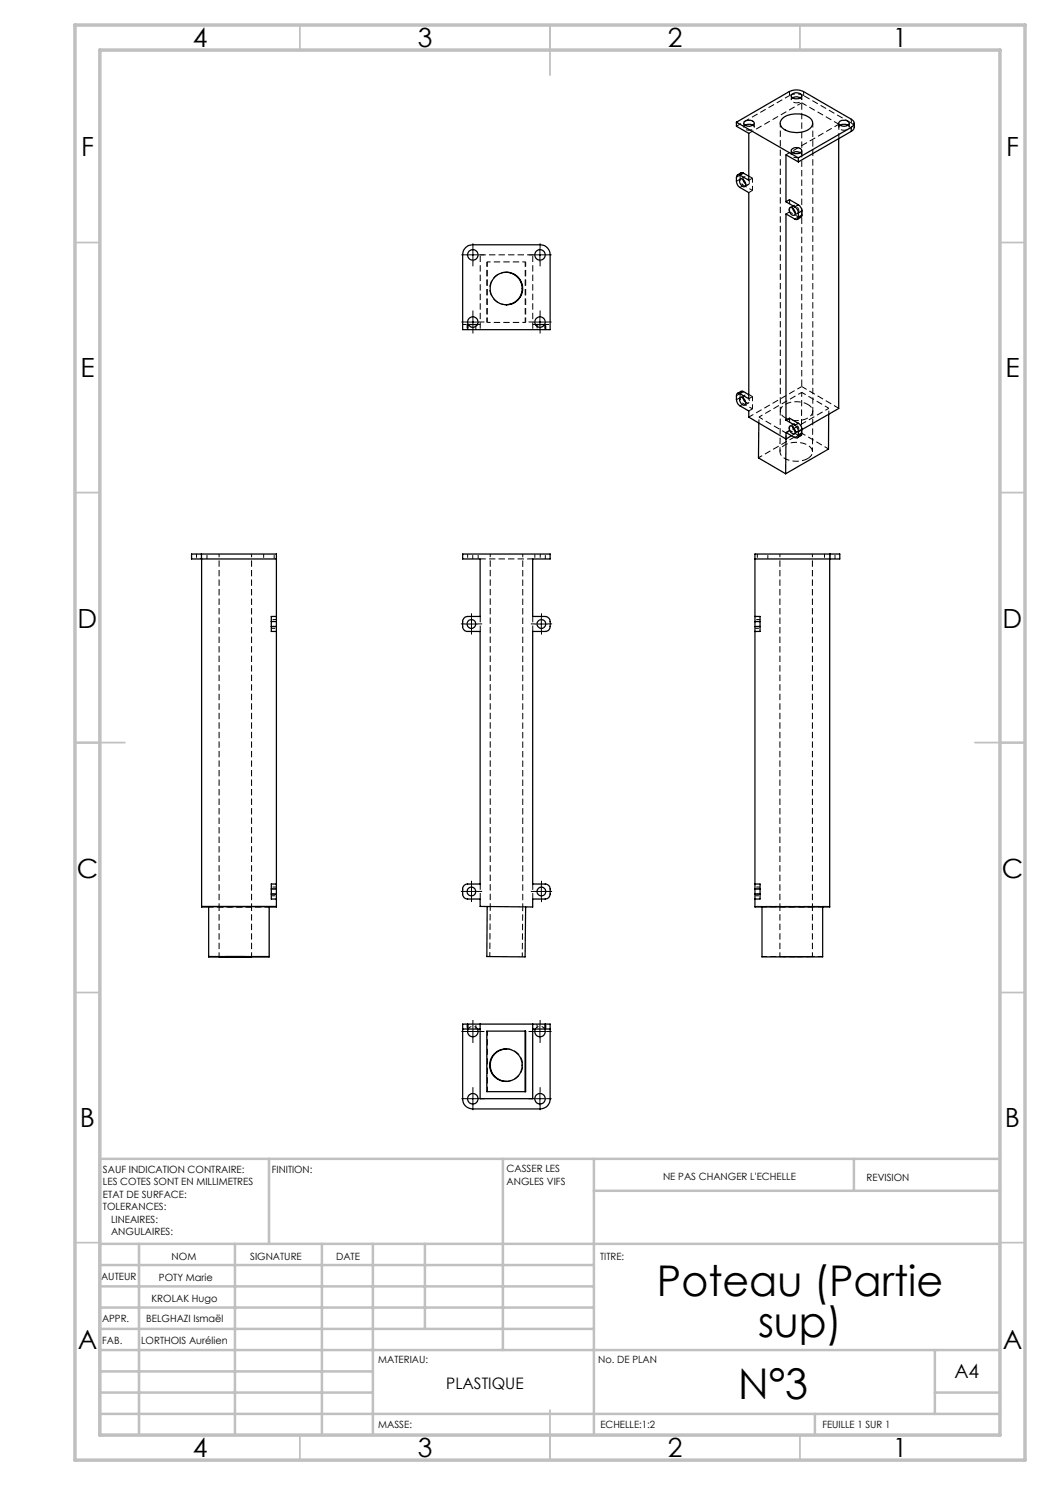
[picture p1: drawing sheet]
<svg xmlns="http://www.w3.org/2000/svg" width="210mm" height="297mm" viewBox="0 0 210 297" stroke-linecap="round" stroke-linejoin="round" font-family="sans-serif">
<path d="M157.9 19.1a3.1 3.1 0 0 1 2.8 0M106.5 51h-10.5M167.8 81.7l-7.5-4.4M106.5 111.8h-10.5M96 123.3v3M106.5 126.3v-3M96 176.8v3M106.5 179.8v-3" fill="none" stroke="#000" stroke-width=".2" stroke-dasharray="1.3 .6" stroke-dashoffset=".1" stroke-linecap="butt"/>
<g fill="none" stroke="#000" stroke-width=".2" stroke-dasharray="1.3 .6" stroke-dashoffset=".5" stroke-linecap="butt">
<path d="M149.9 36.5l-.2 .4-.5-.1M170.3 24.6l.4 .4 .2 .4M159.8 42.2l-.2 .4-.5-.1M92.5 64.9h1M93.4 64.9v1M93.5 64.9v1M93.5 65.9v-1M95.2 65.9v-1M107.4 64.9v1M109 65.9v-1M109 64.9h1M109 64.9v1"/>
<path d="M109.2 65.9v-1M149.2 80.5l.5 .1 .2-.4M151.7 91.5l8.6-4.9M151.8 83.4l8.5-4.9M159.1 86.2l.5 .1 .2-.4M165.8 81.7l-8.6 4.9M39.3 110.8v1M40.3 111.8v-1M41.4 111.8v-1M52.7 110.8v1M54.8 111.8v-1M93.5 110.8v1"/>
<path d="M94.5 111.8v-1M95.6 111.8v-1M107 110.8v1M108 110.8v1M109.1 111.8v-1M151.5 110.8v1M153.6 111.8v-1M164.9 110.8v1M166 110.8v1M167 111.8v-1M54.3 124.3h1M54.3 125.7h1"/>
<path d="M55.3 125.3h-1M55.3 123.9h-1M151 124.3h1M151 125.7h1M152 125.3h-1M152 123.9h-1M54.3 177.8h1M54.3 178.8h1M54.3 179.2h1M55.3 177.4h-1M151 179.2h1M152 178.8h-1"/>
<path d="M152 177.8h-1M152 177.4h-1M93.4 204.8v1M93.5 205.8v-1M93.5 204.8v1M95.2 205.8v-1M95.5 205.8a1.05 1.05 0 0 0-1.8 0M107.4 204.8v1M108.9 205.8a1.05 1.05 0 0 0-1.8 0M109 205.8v-1M109 204.8v1M109.2 205.8v-1"/>
</g>
<g fill="none" stroke="#000" stroke-width=".2" stroke-dasharray="1.3 .6" stroke-dashoffset=".6" stroke-linecap="butt">
<path d="M150.5 38.1l-1.8-1M97.5 52.4h7.6M157.9 42.4l1.8 1M105.1 64.5h-7.6M150.5 81.8l-1.8-1M151.8 84.6v-1.2M157.2 87.8v-1.2M159.7 87.1l-1.8-1M165.8 82.8v-1.1M43.8 110.8v70.5M98 110.8v70.5M156 110.8v70.5"/>
<path d="M50.3 181.3v-70.5M104.5 181.4v-70.6M162.5 181.3v-70.5"/>
</g>
<g fill="none" stroke="#000" stroke-width=".2" stroke-dasharray="1.3 .6" stroke-dashoffset=".4" stroke-linecap="butt">
<path d="M157.9 18.3v.8M158.3 19.1v.9M160.4 20v-.9M160.7 19.1v-.8M147.3 35.4l.7-.4M148 37.5l.7-.4M148 35.8l-.7 .4M148 35.8v-.8M148.6 35.9a.47 .47 0 0 1 .4-.6 .47 .47 0 0 1 .6 .4l.3 .8M148.8 24.6v.8M148.8 35.4l-.7 .4M149 37.3l.7-.4"/>
<path d="M150.5 35.6l-.7-.4M150.5 35.6l-.7 .4M150.5 35.6v2.5M150.5 38.1l-.7 .4M150.9 25.4v-.8M156.1 24.6v57.6M158.3 30.1v.8M160.4 30.9v-.8M167.8 24.6v.8M169.9 25.4v-.8M170.3 23.8v.8M157.9 42.4l-.7 .4"/>
<path d="M157.9 42.4v-2.5M158.5 41.6a.47 .47 0 0 1 .4-.6 .47 .47 0 0 1 .6 .4l.3 .8M158.7 41.1l-.7 .4M158.9 43l.7-.4M159.7 43.4l-.7 .4M148 78.7l-.7 .4M148 79.5l-.7 .4M148 78.7v.8M148.8 79.1l-.7 .4M150.5 79.3l-.7-.4M150.5 79.3l-.7 .4M150.5 79.3v2.5"/>
<path d="M148.7 80.8l-.7 .4M149 81l.7-.4M149.9 80.2a.9 .9 0 0 0-1.2-1l-.1 .4M150.5 81.8l-.7 .4M156.1 82.2l-.1 8.1M157.9 86.1l-.7 .4M157.9 86.1v-2.5M158.3 87.1l2.1-1.2M158.7 84.8l-.7 .4M158.9 86.7l.7-.4M159 87.5l.7-.4M159.8 85.9a.9 .9 0 0 0-1.2-1l-.1 .4"/>
<path d="M160.3 86.6v-8.1M162.5 90.4l.1-8.1M162.6 82.3v-57.7M43.8 181.3v10M50.3 191.3v-10M98 181.3v10M104.5 191.4v-10M156 181.3v10M162.5 191.3v-10"/>
</g>
<g fill="none" stroke="#000" stroke-width=".25">
<path d="M158.3 18.9a1.34 1.34 0 0 1 2 .2 1.19 1.19 0 0 1-2 .1zM158.5 19.6a1.52 1.52 0 0 1 1.6 0M147.3 24.4l10.6-6.1a3.3 3.3 0 0 1 2.8 0l9.6 5.5a.86 .86 0 0 1 .5 .9 .86 .86 0 0 1-.5 .8M147.3 24.4v.9l2.5 1.4v9.4l-1.8-1.1M147.3 24.4l12.4 7.2M148 35a.44 .44 0 0 0-.5 0 .44 .44 0 0 0-.2 .5v.8a1.6 1.6 0 0 0 .7 1.2l1.8 1v41.3l-1.8-1.1M148.1 35.8a1.02 1.02 0 0 1 .9 1.5 1.01 1.01 0 0 1-.9-1.5zM148.6 35.9l.6 .9M148.7 34.6l-.4-.1-.8 .5M148.7 34.6l-.7 .4M148.7 34.6l1.1 .6M148.8 24.4a1.34 1.34 0 0 1 2 .2 1.22 1.22 0 0 1-2.1 .1z"/>
<path d="M149 25l.6-.1 .9 .1M150.5 25h.1M156.3 23.9a4.5 4.5 0 0 1 6.1 .2 1.62 1.62 0 0 1-1.4 2.1 4.7 4.7 0 0 1-4.7-.8l-.3-.8zM158.3 29.9a1.34 1.34 0 0 1 2 .2 1.19 1.19 0 0 1-2 .1zM158.5 30.5a1.52 1.52 0 0 1 1.6 0M159.7 31.6v.8M159.7 32.4l-2.5-1.4v9.4M167.7 27.7v54l-7.3 4.2M168 24.3a1.18 1.18 0 0 1 1.8 .5 1.29 1.29 0 0 1-2.1-.1zM168 25a1.79 1.79 0 0 1 1.6 0M170.3 25.5l-10.6 6.1M170.3 25.5v.8"/>
<path d="M170.3 26.3l-10.6 6.1M170.9 24.7l-.1 1-.5 .6M93.2 49.4l.6-.3 .7-.1h13.5a1.97 1.97 0 0 1 2 1.9v15h-17.5v-15l.3-1zM101.2 54.5a3.2 3.2 0 0 1 3.2 3.2 3.2 3.2 0 0 1-3.2 3.3M157.2 40.4l1.8 1M157.2 40.4l.7-.5 1.8 1.1M157.9 41.6a.82 .82 0 0 1 1.1 .8 .48 .48 0 0 1-.3 .7 .48 .48 0 0 1-.6-.4l-.3-.8zM158.5 41.6l.5 .9M159 41.4a1.62 1.62 0 0 1 .7 1.2M159.7 43.4a.42 .42 0 0 1-.2 .5 .42 .42 0 0 1-.5-.1l-1.8-1v41.2M159.7 41a1.6 1.6 0 0 1 .7 1.2M159.7 42.6v.8"/>
<path d="M159.7 41l-.7 .4M160.4 43l-.1 .4-.8 .5M160.4 42.2l-.7 .4M160.4 42.2v.8M160.4 43l-.7 .4M93.6 64.9h1.9M107.1 64.9h1.8M148 79.6a.92 .92 0 0 1 .9 .2 .92 .92 0 0 1 .2 1 .56 .56 0 0 1-.6 .2 .56 .56 0 0 1-.4-.5l-.2-.4zM148 78.7a.42 .42 0 0 0-.5 0 .42 .42 0 0 0-.2 .4v.8a1.6 1.6 0 0 0 .7 1.3l1.8 1v1.2l7.4 4.4M148.6 79.6l.2 .5 .4 .4M148.7 78.3l-.4-.1-.8 .5M148.7 78.3l-.7 .4"/>
<path d="M148.7 78.3l1.1 .6M151.8 84.6l-.1 7 5.4 3.2M157.2 84l1.8 1.1M157.2 84l.7-.4 1.8 1.1M157.2 87.8l-.1 7M157.9 85.3a.92 .92 0 0 1 .9 .2 .92 .92 0 0 1 .2 1 .56 .56 0 0 1-.6 .2 .56 .56 0 0 1-.4-.5l-.2-.6zM158.3 87.1l-1.1 .7M158.5 85.3l.5 .9M159 85.1a1.6 1.6 0 0 1 .7 1.2M159.7 87.1a.44 .44 0 0 1-.2 .5 .44 .44 0 0 1-.5-.1l-1.8-1v1.3M159.7 84.7a1.47 1.47 0 0 1 .7 1.2M159.7 86.3v.8"/>
<path d="M159.7 84.7l-.7 .4M160.4 86.7l-.1 .4-.8 .5M160.4 85.9v.8M160.4 85.9l-.7 .4M160.4 86.7l-.7 .4M165.7 82.9v6.9l-8.6 5M40.3 110.8h-2v1h17M40.3 110.8h15v12.5M40.3 110.8v70.6h1.4M92.5 110.8h17.5v1h-3.5v11.5h2.5a1.02 1.02 0 0 1 1 1v1a.96 .96 0 0 1-1 1h-2.5v50.5h2.5a.96 .96 0 0 1 1 1v1a.96 .96 0 0 1-1 1h-2.5v1.6l-10.5-.1v-1.5h-2.5a.96 .96 0 0 1-1-1v-1a.96 .96 0 0 1 1-1h2.5v-50.5h-2.5a.96 .96 0 0 1-1-1v-1a1.02 1.02 0 0 1 1-1h2.5v-11.5h-3.5zM151 111.8h15M165.9 111.8v69.6h-14.9v-1.6"/>
<path d="M166 110.8h2v1h-2M166 110.8h-15v12.5M166 110.8v1M54.3 125.3v1h1M54.3 124.3h1M54.3 125.3h1M54.3 124.3v1M55.3 125.3v1M55.3 123.3v1M55.3 123.3h-1v1M55.3 124.3v1M55.3 126.3v50.5"/>
<path d="M151 123.3v1M151 123.3h1v1M151 125.3v1M151 124.3h1M151 125.3h1M151 124.3v1M151 126.3v50.5M152 125.3v1h-1M152 124.3v1M54.3 178.8v1h1M54.3 177.8v1M54.3 178.8h1"/>
<path d="M54.3 177.8h1M55.3 176.8h-1v1M55.3 176.8v1M55.3 178.8v1M55.3 177.8v1M55.3 179.8v1.6h-1.5M151 178.8v1M151 176.8v1M151 176.8h1v1M151 178.8h1M151 177.8h1M151 177.8v1"/>
<path d="M152 178.8v1h-1M152 177.8v1M40.3 181.3h15M41.7 181.3v10.1h12.1v-10.1M41.7 191.3h12.1M43.8 191.3h6.5zM97.4 181.3v10l7.6 .1 .1-10M152.4 181.4v10h12.1v-10M92.5 205.8h1M93.5 204.8h-1v15a1.97 1.97 0 0 0 2 2h13.5a1.97 1.97 0 0 0 2-2v-15h-1M93.5 204.8h15.5M93.5 204.8v1"/>
<path d="M93.5 205.8h2.5M93.6 205.8a1.06 1.06 0 0 0 1 1.6 1.06 1.06 0 0 0 .9-1.6M96 204.8v14.9h10.5v-14.9M97.4 206.2h7.7v12.1h-7.7zM101.3 209.8a3.2 3.2 0 0 0-3.3 3.2 3.2 3.2 0 0 0 3.3 3.3M105 206.2v12.1M106.5 205.8h2.5M107.1 205.8a1.06 1.06 0 0 0 .9 1.6 1.06 1.06 0 0 0 .9-1.6M109 205.8h1M109 204.8v1"/>
<circle cx="94.6" cy="51" r="1.04"/>
<circle cx="101.3" cy="57.7" r="3.3"/>
<circle cx="108" cy="51" r="1.04"/>
<circle cx="94.6" cy="64.4" r="1.05"/>
<circle cx="108" cy="64.4" r="1.05"/>
<circle cx="94.3" cy="124.8" r=".87"/>
<circle cx="108.3" cy="124.8" r=".87"/>
<circle cx="94.3" cy="178.3" r=".87"/>
<circle cx="108.3" cy="178.3" r=".87"/>
<circle cx="94.5" cy="219.8" r="1.05"/>
<circle cx="101.2" cy="213" r="3.2"/>
<circle cx="108" cy="219.8" r="1.05"/>
</g>
<g fill="none" stroke="#000" stroke-width=".2" stroke-dasharray="1.3 .6" stroke-dashoffset=".3" stroke-linecap="butt">
<path d="M157.2 30.9l10.6-6.1M160.3 20.6l-10.5 6.1M105 52.4v12.1M105.1 52.4v12.1M97.4 64.5v-12.1M97.5 64.5v-12.1M101.3 60.9a3.3 3.3 0 0 1-3.3-3.2 3.3 3.3 0 0 1 3.3-3.3M160.3 78.5l5.5 3.2M149.8 83.4l10.5-6.1M157 83.6a1.42 1.42 0 0 1-.9-1.4 1.42 1.42 0 0 1 .9-1.3 5 5 0 0 1 4.6 0M157.2 86.6l-5.4-3.2M160.3 86.6l5.4 3.2"/>
<path d="M161.6 80.9a1.42 1.42 0 0 1 1 1.3 1.42 1.42 0 0 1-1 1.4 5 5 0 0 1-4.6 0M41.8 181.4h12.1M53.9 181.4h-12.1M152.4 191.3h12.1M152.4 181.3h12.1M164.5 181.4h-12.1M97.5 206.2v12.1M101.3 216.3a3.3 3.3 0 0 0 3.2-3.3 3.3 3.3 0 0 0-3.2-3.2"/>
</g>
<path d="M157.9 19.1l-10.6 6.1M167.8 24.8v2.9M167.8 24.8l-7.5-4.2M43.8 181.3h6.5M50.3 181.3h-6.5M156 181.3h6.5M162.5 181.3h-6.5" fill="none" stroke="#000" stroke-width=".2" stroke-dasharray="1.3 .6" stroke-dashoffset=".2" stroke-linecap="butt"/>
<g fill="none" stroke="#000" stroke-width=".2" stroke-dasharray="1.3 .6" stroke-linecap="butt">
<path d="M148 35l.2-.4M97.4 52.4h.1M101.3 54.4h-.1M160.2 43.4h-.5M93.7 64.9h-.2M96 64.9h-.5M97.4 64.5h.1M101.2 60.9h.1M106.5 64.9h.6M108.9 64.9h.1M148 78.7l.2-.4M160.2 87.1h-.5"/>
<path d="M161.5 91.7a4.6 4.6 0 0 1-5.3-.7 1.57 1.57 0 0 1 1.3-2.2 4.3 4.3 0 0 1 4.9 1 1.41 1.41 0 0 1-.9 1.9M152.4 181.4v-.1M164.5 181.3v.1M101.2 216.3h.1M101.3 209.8h-.1"/>
</g>
<path d="M160.3 20.6v56.7M170.3 24.6l-9.6-5.5M159.2 191.4l-3.2-.1h6.5l-3.3 .1" fill="none" stroke="#000" stroke-width=".2" stroke-dasharray="1.3 .6" stroke-dashoffset="-.1" stroke-linecap="butt"/>
<path d="M96 51v14.9M106.5 65.9v-14.9M151 181.3h15" fill="none" stroke="#000" stroke-width=".2" stroke-dasharray="1.3 .6" stroke-dashoffset="-.2" stroke-linecap="butt"/>
<path d="M160.1 19.6a.52 .52 0 0 1 .2 .6 .52 .52 0 0 1-.6 .3 1.05 1.05 0 0 1-1.4-.7l.2-.2M148.7 37.1a1.56 1.56 0 0 1-.7-1.3M150.6 25a.52 .52 0 0 1 .2 .7 .52 .52 0 0 1-.6 .3 1.05 1.05 0 0 1-1.4-.7l.2-.3M160.1 30.5a.52 .52 0 0 1 .2 .6 .52 .52 0 0 1-.6 .4 1.05 1.05 0 0 1-1.4-.7l.2-.3M169.6 25a.52 .52 0 0 1 .2 .7 .52 .52 0 0 1-.6 .3 1.05 1.05 0 0 1-1.4-.7l.2-.3M148 79.5a1.56 1.56 0 0 0 .7 1.3" fill="none" stroke="#000" stroke-width=".2" stroke-dasharray="1.3 .6" stroke-dashoffset=".7" stroke-linecap="butt"/>
<g fill="none" stroke="#000" stroke-width=".2" stroke-dasharray="30.5 1.3 1.3 1.3" stroke-linecap="butt">
<path d="M93.3 51h-1M94.6 49.7v-1M94.6 52.2v1.1M95.8 51h1.1M106.8 51h-1.1M108 49.7v-1M108 52.2v1.1M109.3 51h1M93.3 64.4h-1M94.6 63.2v-1.1M94.6 65.7v1M95.8 64.4h1.1"/>
<path d="M106.8 64.4h-1.1M108 63.2v-1.1M108 65.7v1M109.3 64.4h1M93 124.8h-.8M94.3 123.5v-.8M94.3 126v.9M95.5 124.8h.9M107 124.8h-.8M108.3 123.5v-.8M108.3 126v.9M109.5 124.8h.9"/>
<path d="M93 178.3h-.8M94.3 177v-.8M94.3 179.5v.9M95.5 178.3h.9M107 178.3h-.8M108.3 177v-.8M108.3 179.5v.9M109.5 178.3h.9M93.3 219.7h-1M93.3 206.3h-1M94.6 218.5v-1.1M94.6 205v-1"/>
<path d="M94.6 207.5v1.1M95.8 219.7h1.1M95.8 206.3h1.1M106.8 219.7h-1.1M106.8 206.3h-1.1M108 218.5v-1.1M108 205v-1M108 207.5v1.1M109.3 219.7h1M109.3 206.3h1M94.6 221v1M108 221v1"/>
</g>
<g fill="none" stroke="#000" stroke-width=".2">
<path d="M93.3 51h2.5M94.6 49.7v2.5M106.8 51h2.5M108 49.7v2.5M93.3 64.4h2.5M94.6 63.2v2.5M106.8 64.4h2.5M108 63.2v2.5M93 124.8h2.5M94.3 123.5v2.5M107 124.8h2.5M108.3 123.5v2.5"/>
<path d="M93 178.3h2.5M94.3 177.1v2.5M107 178.3h2.5M108.3 177.1v2.5M93.3 219.7h2.5M93.3 206.3h2.5M94.6 205.1v2.5M94.6 218.5v2.5M106.8 219.7h2.5M106.8 206.3h2.5M108 205.1v2.5M108 218.5v2.5"/>
</g>
<g fill="none" stroke="#c0c0c0" stroke-width=".35">
<path d="M60 5v5M110 5v10M160 5v5M15 48.5h5M200 48.5h5M15 98.5h5M200 98.5h5M15 148.5h10M195 148.5h10M15 198.5h5M200 198.5h5M15 248.5h5"/>
<path d="M200 248.5h5M60 287v5M110 282v10M160 287v5"/>
</g>
<g fill="none" stroke="#c0c0c0" stroke-width=".5">
<path d="M53.8 231.8v17M100.6 231.8v38.2M118.8 231.8v55.2M118.8 238.2h81.2M170.8 231.8v6.4M200 231.8h-180v55.2M20 248.8h180M20 257.3h98.8M20 253h98.8M27.8 248.8v38.2M47 248.8v38.2M64.4 248.8v38.2"/>
<path d="M74.6 248.8v38.2M85 248.8v17M20 265.8h98.8M20 261.5h98.8M20 278.5h54.6M20 274.3h54.6M20 270h180M187 278.5h13M187 270v12.8M20 282.8h180M163 282.8v4.2"/>
</g>
<path d="M15 5h190v287h-190zM20 10h180v277h-180z" fill="none" stroke="#c0c0c0" stroke-width=".7"/>
<g font-size="8.5">
<text x="131.4" y="259.3">Poteau (Partie</text>
<text x="151.6" y="267.4">sup)</text>
<text x="147.6" y="279.7">N°3</text>
</g>
<g font-size="5.3">
<text x="38.5" y="9.5">4</text>
<text x="83.5" y="9.5">3</text>
<text x="133.5" y="9.5">2</text>
<text x="178.5" y="9.5">1</text>
<text x="16.2" y="31.3">F</text>
<text x="201.2" y="31.3">F</text>
<text x="16.1" y="75.5">E</text>
<text x="201.1" y="75.5">E</text>
<text x="15.5" y="125.5">D</text>
<text x="200.5" y="125.5">D</text>
<text x="15.4" y="175.5">C</text>
<text x="200.4" y="175.5">C</text>
<text x="16" y="225.5">B</text>
<text x="201" y="225.5">B</text>
<text x="15.5" y="269.8">A</text>
<text x="200.5" y="269.8">A</text>
<text x="38.5" y="291.5">4</text>
<text x="83.5" y="291.5">3</text>
<text x="133.5" y="291.5">2</text>
<text x="178.5" y="291.5">1</text>
</g>
<text font-size="3.9" x="190.9" y="275.5">A4</text>
<text font-size="3.2" x="89.2" y="277.9">PLASTIQUE</text>
<g font-size="2">
<text x="20.6" y="234.6">SAUF INDICATION CONTRAIRE:</text>
<text x="20.6" y="237.1">LES COTES SONT EN MILLIMETRES</text>
<text x="20.6" y="239.6">ETAT DE SURFACE:</text>
<text x="54.4" y="234.6">FINITION:</text>
<text x="101.3" y="234.5">CASSER LES</text>
<text x="101.3" y="237">ANGLES VIFS</text>
<text x="132.6" y="236">NE PAS CHANGER L'ECHELLE</text>
<text x="173.3" y="236.2">REVISION</text>
<text x="20.6" y="242.1">TOLERANCES:</text>
<text x="22.2" y="244.6">LINEAIRES:</text>
<text x="22.2" y="247.1">ANGULAIRES:</text>
<text x="34.3" y="252">NOM</text>
<text x="50" y="251.9">SIGNATURE</text>
<text x="67.2" y="251.9">DATE</text>
<text x="120" y="251.9">TITRE:</text>
<text x="20.2" y="256.1">AUTEUR</text>
<text x="31.8" y="256.1">POTY Marie</text>
<text x="30.3" y="260.3">KROLAK Hugo</text>
<text x="20.4" y="264.4">APPR.</text>
<text x="20.5" y="268.8">FAB.</text>
<text x="28.2" y="268.8">LORTHOIS Aurélien</text>
<text x="29.3" y="264.4">BELGHAZI Ismaël</text>
<text x="75.6" y="272.5">MATERIAU:</text>
<text x="119.6" y="272.5">No. DE PLAN</text>
<text x="75.6" y="285.5">MASSE:</text>
<text x="120.1" y="285.6">ECHELLE:1:2</text>
<text x="164.5" y="285.6">FEUILLE 1 SUR 1</text>
</g>
</svg>
